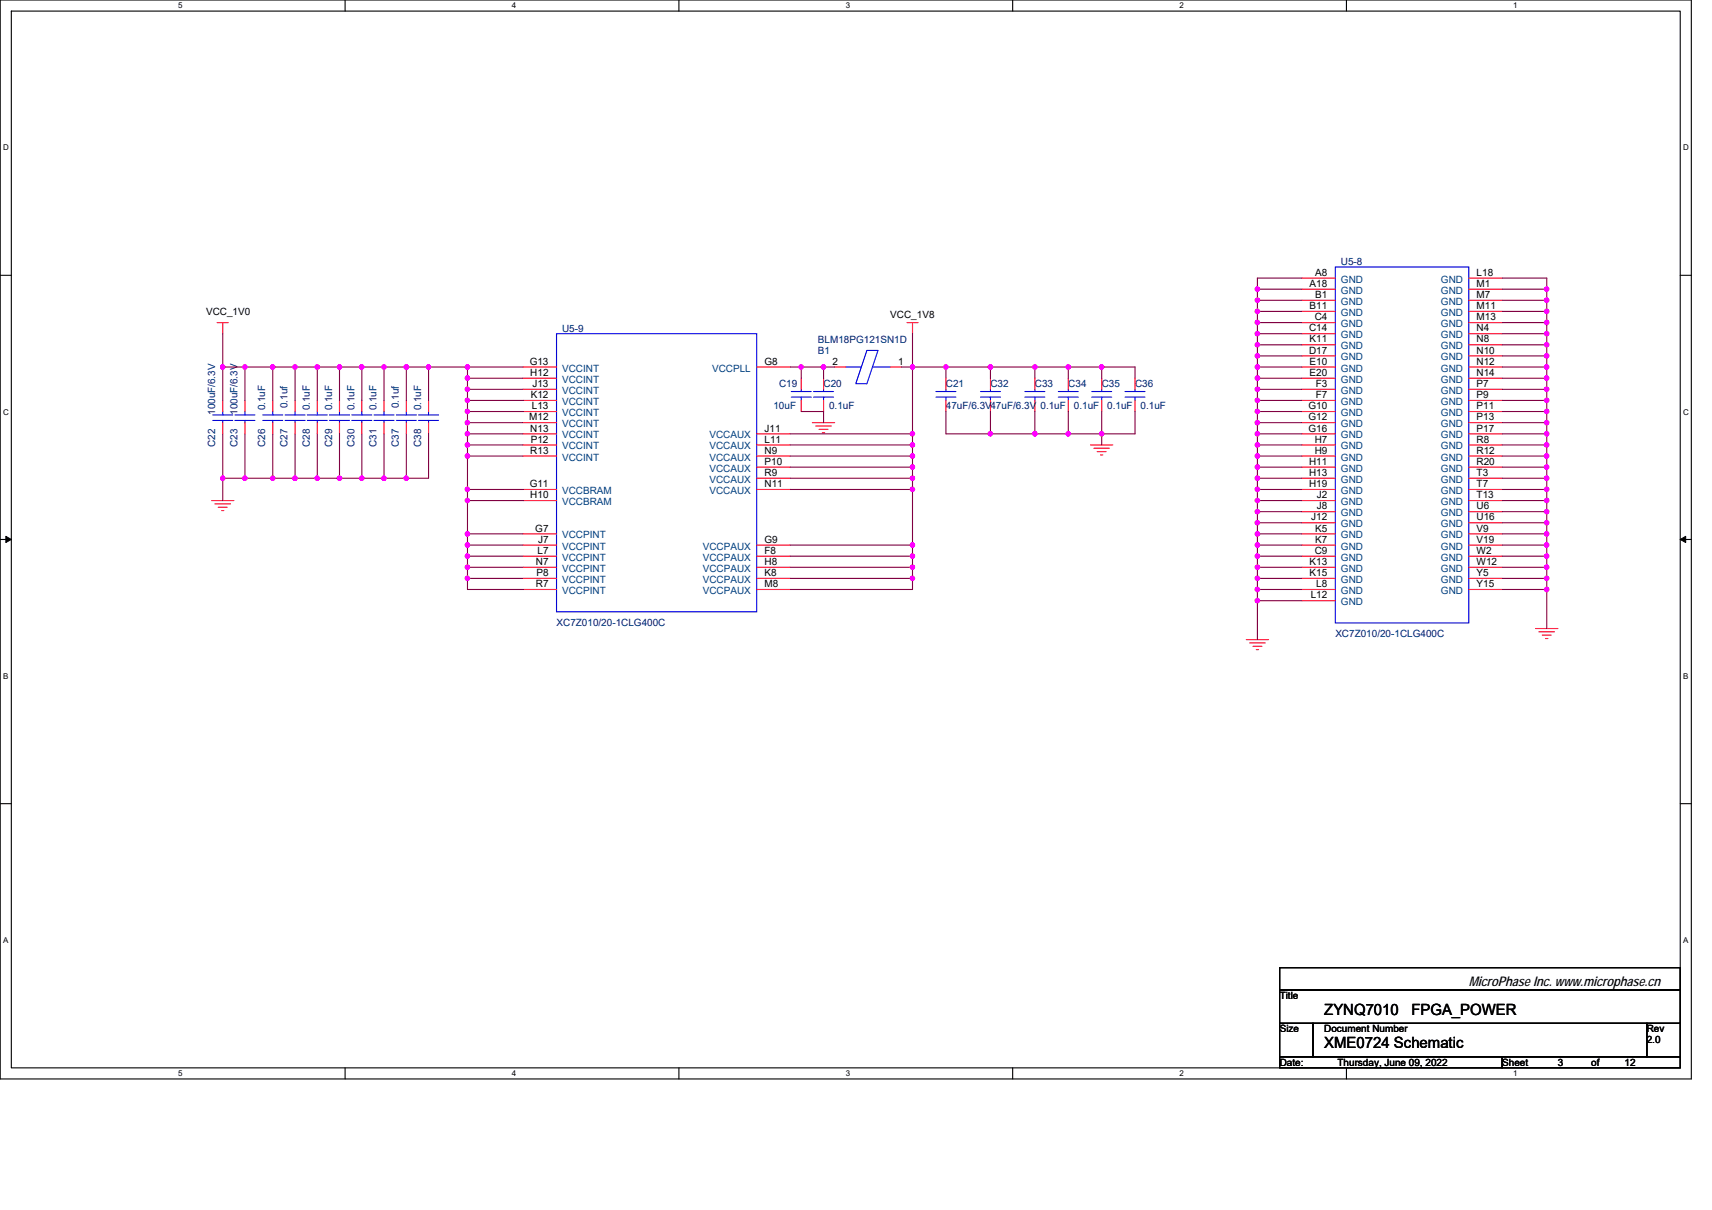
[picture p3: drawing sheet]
<svg xmlns="http://www.w3.org/2000/svg" width="297mm" height="210mm" viewBox="0 0 297 210" stroke-linecap="round" stroke-linejoin="round" font-family="sans-serif">
<path d="M0 0h293.5v187.2h-293.5zM2 1.9h289.5v183.4h-289.5z" fill="none" stroke="#000" stroke-width=".19"/>
<g fill="#fff">
<path d="M30.9 .2h.8v1.6h-.8z"/>
<path d="M30.9 185.5h.8v1.6h-.8z"/>
</g>
<path d="M59.9 0v1.9M59.9 185.3v1.9" fill="none" stroke="#000" stroke-width=".19"/>
<g fill="#fff">
<path d="M88.8 .2h.8v1.6h-.8z"/>
<path d="M88.8 185.5h.8v1.6h-.8z"/>
</g>
<path d="M117.8 0v1.9M117.8 185.3v1.9" fill="none" stroke="#000" stroke-width=".19"/>
<g fill="#fff">
<path d="M146.7 .2h.8v1.6h-.8z"/>
<path d="M146.7 185.5h.8v1.6h-.8z"/>
</g>
<path d="M175.7 0v1.9M175.7 185.3v1.9" fill="none" stroke="#000" stroke-width=".19"/>
<g fill="#fff">
<path d="M204.7 .2h.7v1.6h-.7z"/>
<path d="M204.7 185.5h.7v1.6h-.7z"/>
</g>
<path d="M233.6 0v1.9M233.6 185.3v1.9" fill="none" stroke="#000" stroke-width=".19"/>
<g fill="#fff">
<path d="M262.6 .2h.7v1.6h-.7z"/>
<path d="M262.6 185.5h.7v1.6h-.7z"/>
<path d="M.5 24.8h1v1.6h-1z"/>
<path d="M292 24.8h1v1.6h-1z"/>
<path d="M.5 70.7h1v1.5h-1z"/>
<path d="M292 70.7h1v1.5h-1z"/>
</g>
<path d="M0 47.8h2M291.5 47.8h2" fill="none" stroke="#000" stroke-width=".19"/>
<g fill="#fff">
<path d="M.5 116.5h.9v1.6h-.9z"/>
<path d="M292 116.5h.9v1.6h-.9z"/>
</g>
<path d="M0 93.6h2M291.5 93.6h2" fill="none" stroke="#000" stroke-width=".19"/>
<path d="M1 93.1l1 .5-1 .5zM291.5 93.6l1-.5v1z" fill="#000" stroke="#000" stroke-width=".17"/>
<g fill="#fff">
<path d="M.5 162.4h.9v1.5h-.9z"/>
<path d="M292 162.4h.9v1.5h-.9z"/>
</g>
<path d="M0 139.5h2M291.5 139.5h2M222 167.9h69.5v3.9h-69.5zM222 171.8h69.5v5.8h-69.5zM222 177.6h5.8v5.8h-5.8zM227.8 177.6h57.9v5.8h-57.9zM285.7 177.6h5.8v5.8h-5.8zM222 183.4h38.6v1.9h-38.6zM260.6 183.4h30.9v1.9h-30.9z" fill="none" stroke="#000" stroke-width=".19"/>
<g fill="none" stroke="#f00" stroke-width=".19">
<path d="M37.7 56h1.9M38.6 56v1.9M157.4 56h1.9M158.3 56v1.9M225.9 48.3h5.8M225.9 50.2h5.8M225.9 52.1h5.8M225.9 54h5.8M225.9 56h5.8M225.9 57.9h5.8M225.9 59.8h5.8M254.8 48.3h5.8"/>
<path d="M254.8 50.2h5.8M254.8 52.1h5.8M254.8 54h5.8M254.8 56h5.8M254.8 57.9h5.8M254.8 59.8h5.8M38.6 73.3v2M38.6 69.5v1.9M42.5 73.3v2M42.5 69.5v1.9M47.3 73.3v2M47.3 69.5v1.9"/>
<path d="M51.2 73.3v2M51.2 69.5v1.9M55.1 73.3v2M55.1 69.5v1.9M58.9 73.3v2M58.9 69.5v1.9M62.8 73.3v2M62.8 69.5v1.9M66.6 73.3v2M66.6 69.5v1.9M70.5 73.3v2M70.5 69.5v1.9"/>
<path d="M74.4 73.3v2M74.4 69.5v1.9M90.8 63.7h5.8M90.8 65.6h5.8M90.8 67.6h5.8M90.8 69.5h5.8M90.8 71.4h5.8M90.8 73.3h5.8M90.8 75.3h5.8M90.8 77.2h5.8M90.8 79.1h5.8M131.3 75.3h5.8"/>
<path d="M131.3 77.2h5.8M131.3 79.1h5.8M131.3 63.7h5.8M139 65.6v2M139 69.5v1.9M140.9 73.3h3.9M141.5 73.9h2.7M142.1 74.5h1.6M142.7 75.1h.4M142.9 65.6v2M142.9 69.5v1.9M144.8 63.7h1.9"/>
<path d="M154.5 63.7h1.9M164.1 65.6v2M164.1 69.5v1.9M171.8 65.6v2M171.8 69.5v1.9M179.6 65.6v2M179.6 69.5v1.9M185.4 65.6v2M185.4 69.5v1.9M189.2 77.2h3.9M189.8 77.8h2.7M190.4 78.4h1.5"/>
<path d="M190.9 79h.4M191.2 65.6v2M191.2 69.5v1.9M196.9 65.6v2M196.9 69.5v1.9M225.9 61.8h5.8M225.9 63.7h5.8M225.9 65.6h5.8M225.9 67.6h5.8M225.9 69.5h5.8M225.9 71.4h5.8M225.9 73.3h5.8"/>
<path d="M225.9 75.3h5.8M225.9 77.2h5.8M225.9 79.1h5.8M254.8 61.8h5.8M254.8 63.7h5.8M254.8 65.6h5.8M254.8 67.6h5.8M254.8 69.5h5.8M254.8 71.4h5.8M254.8 73.3h5.8M254.8 75.3h5.8M254.8 77.2h5.8"/>
<path d="M254.8 79.1h5.8M36.7 86.9h3.9M37.3 87.4h2.7M37.9 88h1.5M38.5 88.6h.3M90.8 84.9h5.8M90.8 86.9h5.8M90.8 92.6h5.8M90.8 94.6h5.8M90.8 96.5h5.8M90.8 98.4h5.8M131.3 81.1h5.8"/>
<path d="M131.3 83h5.8M131.3 84.9h5.8M131.3 94.6h5.8M131.3 96.5h5.8M131.3 98.4h5.8M225.9 81.1h5.8M225.9 83h5.8M225.9 84.9h5.8M225.9 86.9h5.8M225.9 88.8h5.8M225.9 90.7h5.8M225.9 92.6h5.8"/>
<path d="M225.9 94.6h5.8M225.9 96.5h5.8M225.9 98.4h5.8M254.8 81.1h5.8M254.8 83h5.8M254.8 84.9h5.8M254.8 86.9h5.8M254.8 88.8h5.8M254.8 90.7h5.8M254.8 92.6h5.8M254.8 94.6h5.8M254.8 96.5h5.8"/>
<path d="M254.8 98.4h5.8M90.8 100.4h5.8M90.8 102.3h5.8M131.3 100.4h5.8M131.3 102.3h5.8M216.2 111h3.9M216.8 111.6h2.7M217.4 112.2h1.5M218 112.7h.4M225.9 100.4h5.8M225.9 102.3h5.8M225.9 104.2h5.8"/>
<path d="M254.8 100.4h5.8M254.8 102.3h5.8M266.4 109.1h3.9M267 109.6h2.7M267.6 110.2h1.5M268.2 110.8h.4"/>
</g>
<g fill="none" stroke="#00f" stroke-width=".19">
<path d="M96.6 57.9h34.7v48.3h-34.7zM231.7 46.3h23.1v61.8h-23.1zM36.9 72h3.5M36.9 73h3.5M38.6 73v.3M38.6 71.4v.6M40.8 72h3.4M40.8 73h3.4M42.5 73v.3M42.5 71.4v.6M45.6 72h3.5M45.6 73h3.5"/>
<path d="M47.3 73v.3M47.3 71.4v.6M49.5 72h3.4M49.5 73h3.4M51.2 73v.3M51.2 71.4v.6M53.3 72h3.5M53.3 73h3.5M55.1 73v.3M55.1 71.4v.6M57.2 72h3.4M57.2 73h3.4"/>
<path d="M58.9 73v.3M58.9 71.4v.6M61 72h3.5M61 73h3.5M62.8 73v.3M62.8 71.4v.6M64.9 72h3.5M64.9 73h3.5M66.6 73v.3M66.6 71.4v.6M68.8 72h3.4M68.8 73h3.4"/>
<path d="M70.5 73v.3M70.5 71.4v.6M72.6 72h3.5M72.6 73h3.5M74.4 73v.3M74.4 71.4v.6M137.3 68.9h3.5M137.3 67.9h3.5M139 67.6v.3M139 68.9v.6M141.2 68.9h3.4M141.2 67.9h3.4"/>
<path d="M142.9 67.6v.3M142.9 68.9v.6M146.7 63.7h2.8M150.4 60.8h1.9l-1.9 5.8h-1.9zM151.4 63.7h3.1M162.4 68.9h3.5M162.4 67.9h3.5M164.1 67.6v.3M164.1 68.9v.6M170.1 68.9h3.5M170.1 67.9h3.5M171.8 67.6v.3"/>
<path d="M171.8 68.9v.6M177.8 68.9h3.5M177.8 67.9h3.5M179.6 67.6v.3M179.6 68.9v.6M183.6 68.9h3.5M183.6 67.9h3.5M185.4 67.6v.3M185.4 68.9v.6M189.4 68.9h3.5M189.4 67.9h3.5M191.2 67.6v.3"/>
<path d="M191.2 68.9v.6M195.2 68.9h3.5M195.2 67.9h3.5M196.9 67.6v.3M196.9 68.9v.6"/>
</g>
<g fill="none" stroke="#800040" stroke-width=".19">
<path d="M38.6 57.9v5.8h3.9M158.3 57.9v5.8M218.2 50.2v1.9M218.2 50.2h7.7M218.2 52.1h7.7M218.2 57.9h7.7M218.2 59.8h7.7M218.2 52.1v1.9M218.2 56v1.9M218.2 57.9v1.9M218.2 54v2M218.2 59.8v2"/>
<path d="M218.2 54h7.7M218.2 56h7.7M225.9 48.3h-7.7v1.9M260.6 59.8h7.8M260.6 48.3h7.8v1.9M260.6 50.2h7.8M260.6 52.1h7.8M260.6 54h7.8M260.6 56h7.8M260.6 57.9h7.8M268.4 50.2v1.9M268.4 52.1v1.9"/>
<path d="M268.4 54v2M268.4 56v1.9M268.4 57.9v1.9M268.4 59.8v2M38.6 63.7v5.8M38.6 75.3v7.7M42.5 63.7h4.8M42.5 63.7v5.8M42.5 75.3v7.7M47.3 63.7h3.9M47.3 63.7v5.8M47.3 75.3v7.7"/>
<path d="M51.2 63.7h3.9M51.2 63.7v5.8M51.2 75.3v7.7M55.1 63.7h3.8M55.1 63.7v5.8M55.1 75.3v7.7M58.9 63.7h3.9M58.9 63.7v5.8M58.9 75.3v7.7M62.8 63.7h3.8M62.8 63.7v5.8M62.8 75.3v7.7"/>
<path d="M66.6 63.7h3.9M66.6 63.7v5.8M66.6 75.3v7.7M70.5 63.7h3.9v5.8M70.5 75.3v7.7M70.5 63.7v5.8M74.4 75.3v7.7h-3.9M74.4 63.7h6.7M81.1 63.7h9.7M81.1 63.7v1.9M81.1 79.1h9.7M81.1 65.6h9.7"/>
<path d="M81.1 65.6v2M81.1 67.6h9.7M81.1 69.5h9.7M81.1 67.6v3.8M81.1 73.3h9.7M81.1 71.4h9.7M81.1 73.3v2M81.1 71.4v1.9M81.1 77.2h9.7M81.1 75.3h9.7M81.1 75.3v3.8M81.1 79.1v5.8h9.7"/>
<path d="M137.1 75.3h21.2M137.1 77.2h21.2M137.1 79.1h21.2M137.1 63.7h1.9M139 63.7v1.9M139 63.7h5.8M139 71.4h3.9v1.9M142.9 63.7v1.9M156.4 63.7h1.9M158.3 77.2v7.7M158.3 63.7v13.5M158.3 63.7h5.8"/>
<path d="M164.1 63.7h7.7M164.1 63.7v1.9M164.1 71.4v3.9h7.7M171.8 75.3h7.8M171.8 71.4v3.9M171.8 63.7h7.8M171.8 63.7v1.9M179.6 63.7v1.9M179.6 71.4v3.9M179.6 63.7h5.8M179.6 75.3h5.8M185.4 75.3h5.8"/>
<path d="M185.4 63.7v1.9M185.4 71.4v3.9M185.4 63.7h5.8M191.2 63.7v1.9M191.2 71.4v3.9M191.2 63.7h5.7v1.9M191.2 75.3v1.9M196.9 71.4v3.9h-5.7M218.2 61.8h7.7M218.2 65.6h7.7M218.2 67.6h7.7M218.2 69.5h7.7"/>
<path d="M218.2 71.4h7.7M218.2 73.3h7.7M218.2 75.3h7.7M218.2 77.2h7.7M218.2 79.1h7.7M218.2 61.8v1.9M218.2 77.2v1.9M218.2 63.7v1.9M218.2 65.6v7.7M218.2 73.3v2M218.2 75.3v1.9M218.2 79.1v2"/>
<path d="M218.2 63.7h7.7M260.6 61.8h7.8M260.6 63.7h7.8M260.6 65.6h7.8M260.6 69.5h7.8M260.6 67.6h7.8M260.6 77.2h7.8M260.6 75.3h7.8M260.6 73.3h7.8M260.6 71.4h7.8M260.6 79.1h7.8M268.4 61.8v1.9"/>
<path d="M268.4 63.7v1.9M268.4 65.6v2M268.4 67.6v1.9M268.4 69.5v1.9M268.4 71.4v1.9M268.4 73.3v2M268.4 75.3v1.9M268.4 77.2v1.9M268.4 79.1v2M38.6 83h3.9M38.6 83v3.9M42.5 83h4.8"/>
<path d="M47.3 83h3.9M51.2 83h3.9M55.1 83h3.8M58.9 83h7.7M66.6 83h3.9M81.1 86.9v5.7M81.1 92.6h9.7M81.1 92.6v2M81.1 94.6h9.7M81.1 94.6v1.9M81.1 96.5h9.7M81.1 98.4h9.7"/>
<path d="M81.1 96.5v3.9M81.1 84.9v2h9.7M137.1 94.6h21.2M137.1 96.5h21.2M137.1 98.4h21.2M137.1 81.1h21.2M137.1 83h21.2M137.1 84.9h21.2M158.3 94.6v1.9M158.3 96.5v1.9M158.3 98.4v2M158.3 84.9v9.7"/>
<path d="M218.2 88.8h7.7M218.2 86.9h7.7M218.2 84.9h7.7M218.2 83h7.7M218.2 92.6h7.7M218.2 90.7h7.7M218.2 92.6v2M218.2 83v1.9M218.2 84.9v2M218.2 86.9v3.8M218.2 81.1v1.9M218.2 94.6v1.9"/>
<path d="M218.2 96.5v7.7M218.2 90.7v1.9M218.2 81.1h7.7M218.2 94.6h7.7M218.2 96.5h7.7M218.2 98.4h7.7M260.6 81.1h7.8M260.6 83h7.8M260.6 84.9h7.8M260.6 86.9h7.8M260.6 90.7h7.8M260.6 88.8h7.8"/>
<path d="M260.6 98.4h7.8M260.6 96.5h7.8M260.6 94.6h7.8M260.6 92.6h7.8M268.4 81.1v1.9M268.4 83v1.9M268.4 84.9v2M268.4 86.9v1.9M268.4 88.8v1.9M268.4 90.7v1.9M268.4 92.6v2M268.4 94.6v1.9"/>
<path d="M268.4 96.5v1.9M268.4 98.4v2M81.1 100.4v1.9h9.7M81.1 100.4h9.7M137.1 100.4h21.2M158.3 100.4v1.9h-21.2M218.2 100.4h7.7M218.2 102.3h7.7M218.2 104.2h7.7M218.2 104.2v6.8M260.6 102.3h7.8M260.6 100.4h7.8"/>
<path d="M268.4 102.3v6.8M268.4 100.4v1.9"/>
</g>
<g fill="#f0f" stroke="#f0f" stroke-width=".19">
<circle cx="218.2" cy="50.2" r=".38"/>
<circle cx="218.2" cy="52.1" r=".38"/>
<circle cx="218.2" cy="54" r=".38"/>
<circle cx="218.2" cy="56" r=".38"/>
<circle cx="218.2" cy="57.9" r=".38"/>
<circle cx="218.2" cy="59.8" r=".38"/>
<circle cx="218.2" cy="61.8" r=".38"/>
<circle cx="218.2" cy="63.7" r=".38"/>
<circle cx="218.2" cy="65.6" r=".38"/>
<circle cx="218.2" cy="67.6" r=".38"/>
<circle cx="218.2" cy="69.5" r=".38"/>
<circle cx="218.2" cy="71.4" r=".38"/>
<circle cx="218.2" cy="73.3" r=".38"/>
<circle cx="218.2" cy="75.3" r=".38"/>
<circle cx="218.2" cy="77.2" r=".38"/>
<circle cx="218.2" cy="81.1" r=".38"/>
<circle cx="218.2" cy="79.1" r=".38"/>
<circle cx="218.2" cy="88.8" r=".38"/>
<circle cx="218.2" cy="86.9" r=".38"/>
<circle cx="218.2" cy="84.9" r=".38"/>
<circle cx="218.2" cy="83" r=".38"/>
<circle cx="218.2" cy="92.6" r=".38"/>
<circle cx="218.2" cy="90.7" r=".38"/>
<circle cx="218.2" cy="98.4" r=".38"/>
<circle cx="218.2" cy="100.4" r=".38"/>
<circle cx="218.2" cy="102.3" r=".38"/>
<circle cx="218.2" cy="104.2" r=".38"/>
<circle cx="218.2" cy="96.5" r=".38"/>
<circle cx="218.2" cy="94.6" r=".38"/>
<circle cx="268.4" cy="57.9" r=".38"/>
<circle cx="268.4" cy="69.5" r=".38"/>
<circle cx="268.4" cy="77.2" r=".38"/>
<circle cx="268.4" cy="86.9" r=".38"/>
<circle cx="268.4" cy="90.7" r=".38"/>
<circle cx="268.4" cy="88.8" r=".38"/>
<circle cx="268.4" cy="100.4" r=".38"/>
<circle cx="268.4" cy="50.2" r=".38"/>
<circle cx="268.4" cy="52.1" r=".38"/>
<circle cx="268.3" cy="56" r=".38"/>
<circle cx="268.3" cy="54" r=".38"/>
<circle cx="268.4" cy="61.8" r=".38"/>
<circle cx="268.4" cy="59.8" r=".38"/>
<circle cx="268.3" cy="63.7" r=".38"/>
<circle cx="268.4" cy="67.6" r=".38"/>
<circle cx="268.3" cy="65.6" r=".38"/>
<circle cx="268.3" cy="73.3" r=".38"/>
<circle cx="268.4" cy="71.4" r=".38"/>
<circle cx="268.3" cy="75.3" r=".38"/>
<circle cx="268.4" cy="79.1" r=".38"/>
<circle cx="268.3" cy="83" r=".38"/>
<circle cx="268.4" cy="81.1" r=".38"/>
<circle cx="268.3" cy="84.9" r=".38"/>
<circle cx="268.3" cy="92.6" r=".38"/>
<circle cx="268.4" cy="96.5" r=".38"/>
<circle cx="268.3" cy="94.6" r=".38"/>
<circle cx="268.4" cy="98.4" r=".38"/>
<circle cx="268.3" cy="102.3" r=".38"/>
<circle cx="81.1" cy="79.1" r=".38"/>
<circle cx="81.1" cy="65.6" r=".38"/>
<circle cx="81.1" cy="67.6" r=".38"/>
<circle cx="81.1" cy="69.5" r=".38"/>
<circle cx="81.1" cy="75.3" r=".38"/>
<circle cx="81.1" cy="73.3" r=".38"/>
<circle cx="81.1" cy="71.4" r=".38"/>
<circle cx="81.1" cy="77.2" r=".38"/>
<circle cx="81.1" cy="92.6" r=".38"/>
<circle cx="81.1" cy="96.5" r=".38"/>
<circle cx="81.1" cy="94.6" r=".38"/>
<circle cx="81.1" cy="98.4" r=".38"/>
<circle cx="81.1" cy="100.4" r=".38"/>
<circle cx="81.1" cy="86.9" r=".38"/>
<circle cx="81.1" cy="84.9" r=".38"/>
<circle cx="158.3" cy="94.6" r=".38"/>
<circle cx="158.3" cy="96.5" r=".38"/>
<circle cx="158.3" cy="98.4" r=".38"/>
<circle cx="158.3" cy="100.4" r=".38"/>
<circle cx="158.3" cy="75.3" r=".38"/>
<circle cx="158.3" cy="77.2" r=".38"/>
<circle cx="158.3" cy="79.1" r=".38"/>
<circle cx="158.3" cy="81.1" r=".38"/>
<circle cx="158.3" cy="83" r=".38"/>
<circle cx="158.3" cy="84.9" r=".38"/>
<circle cx="158.3" cy="63.7" r=".38"/>
<circle cx="171.8" cy="63.7" r=".38"/>
<circle cx="185.3" cy="63.7" r=".38"/>
<circle cx="179.6" cy="63.7" r=".38"/>
<circle cx="171.8" cy="75.3" r=".38"/>
<circle cx="185.3" cy="75.3" r=".38"/>
<circle cx="179.6" cy="75.3" r=".38"/>
<circle cx="164.1" cy="63.7" r=".38"/>
<circle cx="139" cy="63.7" r=".38"/>
<circle cx="142.9" cy="63.7" r=".38"/>
<circle cx="51.2" cy="63.7" r=".38"/>
<circle cx="70.5" cy="63.7" r=".38"/>
<circle cx="66.6" cy="63.7" r=".38"/>
<circle cx="62.8" cy="63.7" r=".38"/>
<circle cx="38.6" cy="63.7" r=".38"/>
<circle cx="47.3" cy="63.7" r=".38"/>
<circle cx="42.5" cy="63.7" r=".38"/>
<circle cx="58.9" cy="63.7" r=".38"/>
<circle cx="55" cy="63.7" r=".38"/>
<circle cx="47.3" cy="83" r=".38"/>
<circle cx="42.5" cy="83" r=".38"/>
<circle cx="55" cy="83" r=".38"/>
<circle cx="51.2" cy="83" r=".38"/>
<circle cx="62.8" cy="83" r=".38"/>
<circle cx="58.9" cy="83" r=".38"/>
<circle cx="38.6" cy="83" r=".38"/>
<circle cx="70.5" cy="83" r=".38"/>
<circle cx="66.6" cy="83" r=".38"/>
<circle cx="81.1" cy="63.7" r=".38"/>
<circle cx="74.3" cy="63.7" r=".38"/>
<circle cx="191.1" cy="63.7" r=".38"/>
<circle cx="191.1" cy="75.3" r=".38"/>
</g>
<g font-size="2.7">
<text x="229.8" y="176.1">ZYNQ7010</text>
<text x="244.9" y="176.1">FPGA_POWER</text>
<text x="229.8" y="181.9">XME0724 Schematic</text>
</g>
<text font-size="2.3" x="254.8" y="171.1">MicroPhase Inc. www.microphase.cn</text>
<g font-size="1.7">
<text x="228.2" y="47.9">A8</text>
<text x="256.2" y="47.9">L18</text>
<text x="227.2" y="49.8">A18</text>
<text x="227.2" y="53.6">B11</text>
<text x="228.2" y="51.7">B1</text>
<text x="256.2" y="49.8">M1</text>
<text x="256.2" y="51.7">M7</text>
<text x="256.2" y="53.6">M11</text>
<text x="35.7" y="54.6">VCC_1V0</text>
<text x="154.5" y="55.2">VCC_1V8</text>
<text x="227.1" y="57.5">C14</text>
<text x="227.2" y="59.4">K11</text>
<text x="228.1" y="55.6">C4</text>
<text x="256.2" y="55.6">M13</text>
<text x="256.2" y="57.5">N4</text>
<text x="256.2" y="59.4">N8</text>
<text x="91.9" y="63.3">G13</text>
<text x="92" y="65.2">H12</text>
<text x="132.6" y="63.3">G8</text>
<text x="144.4" y="63.3">2</text>
<text x="155.8" y="63.3">1</text>
<text x="227.1" y="61.4">D17</text>
<text x="227.2" y="63.3">E10</text>
<text x="227.2" y="65.2">E20</text>
<text x="256.2" y="61.4">N10</text>
<text x="256.2" y="63.3">N12</text>
<text x="256.2" y="65.2">N14</text>
<text x="92.1" y="69.1">K12</text>
<text x="92.3" y="71">L13</text>
<text x="92.4" y="67.2">J13</text>
<text x="227" y="71">G10</text>
<text x="228.3" y="67.2">F3</text>
<text x="228.3" y="69.1">F7</text>
<text x="256.2" y="67.2">P7</text>
<text x="256.2" y="69.1">P9</text>
<text x="256.2" y="71">P11</text>
<text x="91.8" y="72.9">M12</text>
<text x="92" y="74.9">N13</text>
<text x="92.1" y="76.8">P12</text>
<text x="132.6" y="74.9">J11</text>
<text x="132.6" y="76.8">L11</text>
<text x="227" y="72.9">G12</text>
<text x="227" y="74.9">G16</text>
<text x="228.1" y="76.8">H7</text>
<text x="256.2" y="72.9">P13</text>
<text x="256.2" y="74.9">P17</text>
<text x="256.2" y="76.8">R8</text>
<text x="92" y="78.7">R13</text>
<text x="132.6" y="78.7">N9</text>
<text x="132.6" y="80.7">P10</text>
<text x="132.6" y="82.6">R9</text>
<text x="227.1" y="80.7">H11</text>
<text x="227.1" y="82.6">H13</text>
<text x="228.1" y="78.7">H9</text>
<text x="256.2" y="78.7">R12</text>
<text x="256.2" y="80.7">R20</text>
<text x="256.2" y="82.6">T3</text>
<text x="91.9" y="84.5">G11</text>
<text x="92" y="86.5">H10</text>
<text x="132.6" y="84.5">N11</text>
<text x="227.1" y="84.5">H19</text>
<text x="228.5" y="86.5">J2</text>
<text x="228.5" y="88.4">J8</text>
<text x="256.2" y="84.5">T7</text>
<text x="256.2" y="86.5">T13</text>
<text x="256.2" y="88.4">U6</text>
<text x="92.9" y="92.2">G7</text>
<text x="93.4" y="94.2">J7</text>
<text x="132.6" y="94.2">G9</text>
<text x="227.5" y="90.3">J12</text>
<text x="228.2" y="92.2">K5</text>
<text x="228.2" y="94.2">K7</text>
<text x="256.2" y="90.3">U16</text>
<text x="256.2" y="92.2">V9</text>
<text x="256.2" y="94.2">V19</text>
<text x="93" y="98">N7</text>
<text x="93" y="101.9">R7</text>
<text x="93.1" y="100">P8</text>
<text x="93.3" y="96.1">L7</text>
<text x="132.6" y="96.1">F8</text>
<text x="132.6" y="98">H8</text>
<text x="132.6" y="100">K8</text>
<text x="132.6" y="101.9">M8</text>
<text x="227.2" y="98">K13</text>
<text x="227.2" y="100">K15</text>
<text x="228.1" y="96.1">C9</text>
<text x="228.4" y="101.9">L8</text>
<text x="256.2" y="96.1">W2</text>
<text x="256.2" y="98">W12</text>
<text x="256.2" y="100">Y5</text>
<text x="256.2" y="101.9">Y15</text>
<text x="227.4" y="103.8">L12</text>
<text x="222" y="173.4">Title</text>
<text x="222" y="179.1">Size</text>
<text x="229.8" y="179.1">Document Number</text>
<text x="285.7" y="179.1">Rev</text>
<text x="222" y="184.9">Date:</text>
<text x="232.1" y="184.9">Thursday, June 09, 2022</text>
<text x="260.6" y="184.9">Sheet</text>
<text x="270.3" y="184.9">3</text>
<text x="276.1" y="184.9">of</text>
<text x="281.9" y="184.9">12</text>
<text x="285.7" y="181.1">2.0</text>
</g>
<g font-size="1.7" fill="#000080">
<text x="232.6" y="45.9">U5-8</text>
<text x="97.5" y="57.5">U5-9</text>
<text x="141.9" y="59.5">BLM18PG121SN1D</text>
<text x="141.9" y="61.4">B1</text>
<text x="46" y="71.2" transform="rotate(-90 46 71.2)">0.1uF</text>
<text x="49.9" y="70.8" transform="rotate(-90 49.9 70.8)">0.1uf</text>
<text x="53.8" y="71.2" transform="rotate(-90 53.8 71.2)">0.1uF</text>
<text x="57.6" y="71.2" transform="rotate(-90 57.6 71.2)">0.1uF</text>
<text x="61.5" y="71.2" transform="rotate(-90 61.5 71.2)">0.1uF</text>
<text x="65.3" y="71.2" transform="rotate(-90 65.3 71.2)">0.1uF</text>
<text x="69.2" y="70.8" transform="rotate(-90 69.2 70.8)">0.1uf</text>
<text x="73.1" y="71.2" transform="rotate(-90 73.1 71.2)">0.1uF</text>
<text x="134.2" y="71">10uF</text>
<text x="135.2" y="67.2">C19</text>
<text x="142.9" y="67.2">C20</text>
<text x="143.8" y="71">0.1uF</text>
<text x="164.1" y="67.2">C21</text>
<text x="164.1" y="71">47uF/6.3V47uF/6.3V 0.1uF</text>
<text x="171.8" y="67.2">C32</text>
<text x="179.6" y="67.2">C33</text>
<text x="185.4" y="67.2">C34</text>
<text x="186.3" y="71">0.1uF</text>
<text x="191.2" y="67.2">C35</text>
<text x="192.1" y="71">0.1uF</text>
<text x="196.9" y="67.2">C36</text>
<text x="197.9" y="71">0.1uF</text>
<text x="37.4" y="77.6" transform="rotate(-90 37.4 77.6)">C22</text>
<text x="37.4" y="72" transform="rotate(-90 37.4 72)">100uF/6.3V</text>
<text x="41.2" y="77.6" transform="rotate(-90 41.2 77.6)">C23</text>
<text x="41.2" y="72" transform="rotate(-90 41.2 72)">100uF/6.3V</text>
<text x="46" y="77.6" transform="rotate(-90 46 77.6)">C26</text>
<text x="49.9" y="77.6" transform="rotate(-90 49.9 77.6)">C27</text>
<text x="53.8" y="77.6" transform="rotate(-90 53.8 77.6)">C28</text>
<text x="57.6" y="77.6" transform="rotate(-90 57.6 77.6)">C29</text>
<text x="61.5" y="77.6" transform="rotate(-90 61.5 77.6)">C30</text>
<text x="65.3" y="77.6" transform="rotate(-90 65.3 77.6)">C31</text>
<text x="69.2" y="77.6" transform="rotate(-90 69.2 77.6)">C37</text>
<text x="73.1" y="77.6" transform="rotate(-90 73.1 77.6)">C38</text>
<text x="96.6" y="108.7">XC7Z010/20-1CLG400C</text>
<text x="231.7" y="110.6">XC7Z010/20-1CLG400C</text>
</g>
<g font-size="1.7" fill="#004080">
<text x="232.7" y="49">GND</text>
<text x="232.7" y="51">GND</text>
<text x="232.7" y="52.9">GND</text>
<text x="250" y="49">GND</text>
<text x="250" y="51">GND</text>
<text x="250" y="52.9">GND</text>
<text x="232.7" y="54.8">GND</text>
<text x="232.7" y="56.8">GND</text>
<text x="232.7" y="58.7">GND</text>
<text x="250" y="54.8">GND</text>
<text x="250" y="56.8">GND</text>
<text x="250" y="58.7">GND</text>
<text x="97.5" y="64.5">VCCINT</text>
<text x="123.5" y="64.5">VCCPLL</text>
<text x="232.7" y="60.6">GND</text>
<text x="232.7" y="62.5">GND</text>
<text x="232.7" y="64.5">GND</text>
<text x="250" y="60.6">GND</text>
<text x="250" y="62.5">GND</text>
<text x="250" y="64.5">GND</text>
<text x="97.5" y="66.4">VCCINT</text>
<text x="97.5" y="68.3">VCCINT</text>
<text x="97.5" y="70.3">VCCINT</text>
<text x="232.7" y="66.4">GND</text>
<text x="232.7" y="68.3">GND</text>
<text x="232.7" y="70.3">GND</text>
<text x="250" y="66.4">GND</text>
<text x="250" y="68.3">GND</text>
<text x="250" y="70.3">GND</text>
<text x="97.5" y="72.2">VCCINT</text>
<text x="97.5" y="74.1">VCCINT</text>
<text x="97.5" y="76.1">VCCINT</text>
<text x="97.5" y="78">VCCINT</text>
<text x="123.1" y="76.1">VCCAUX</text>
<text x="123.1" y="78">VCCAUX</text>
<text x="232.7" y="72.2">GND</text>
<text x="232.7" y="74.1">GND</text>
<text x="232.7" y="76.1">GND</text>
<text x="232.7" y="78">GND</text>
<text x="250" y="72.2">GND</text>
<text x="250" y="74.1">GND</text>
<text x="250" y="76.1">GND</text>
<text x="250" y="78">GND</text>
<text x="97.5" y="79.9">VCCINT</text>
<text x="123.1" y="79.9">VCCAUX</text>
<text x="123.1" y="81.9">VCCAUX</text>
<text x="123.1" y="83.8">VCCAUX</text>
<text x="232.7" y="79.9">GND</text>
<text x="232.7" y="81.9">GND</text>
<text x="232.7" y="83.8">GND</text>
<text x="250" y="79.9">GND</text>
<text x="250" y="81.9">GND</text>
<text x="250" y="83.8">GND</text>
<text x="97.5" y="85.7">VCCBRAM</text>
<text x="97.5" y="87.7">VCCBRAM</text>
<text x="123.1" y="85.7">VCCAUX</text>
<text x="232.7" y="85.7">GND</text>
<text x="232.7" y="87.7">GND</text>
<text x="232.7" y="89.6">GND</text>
<text x="250" y="85.7">GND</text>
<text x="250" y="87.7">GND</text>
<text x="250" y="89.6">GND</text>
<text x="97.5" y="93.4">VCCPINT</text>
<text x="97.5" y="95.4">VCCPINT</text>
<text x="121.9" y="95.4">VCCPAUX</text>
<text x="232.7" y="91.5">GND</text>
<text x="232.7" y="93.4">GND</text>
<text x="232.7" y="95.4">GND</text>
<text x="250" y="91.5">GND</text>
<text x="250" y="93.4">GND</text>
<text x="250" y="95.4">GND</text>
<text x="97.5" y="97.3">VCCPINT</text>
<text x="97.5" y="99.2">VCCPINT</text>
<text x="97.5" y="101.2">VCCPINT</text>
<text x="121.9" y="97.3">VCCPAUX</text>
<text x="121.9" y="99.2">VCCPAUX</text>
<text x="121.9" y="101.2">VCCPAUX</text>
<text x="232.7" y="97.3">GND</text>
<text x="232.7" y="99.2">GND</text>
<text x="232.7" y="101.2">GND</text>
<text x="250" y="97.3">GND</text>
<text x="250" y="99.2">GND</text>
<text x="250" y="101.2">GND</text>
<text x="97.5" y="103.1">VCCPINT</text>
<text x="121.9" y="103.1">VCCPAUX</text>
<text x="232.7" y="103.1">GND</text>
<text x="232.7" y="105">GND</text>
<text x="250" y="103.1">GND</text>
</g>
<g font-size="1.4">
<text x="30.9" y="1.5">5</text>
<text x="88.8" y="1.5">4</text>
<text x="146.7" y="1.5">3</text>
<text x="204.7" y="1.5">2</text>
<text x="262.6" y="1.5">1</text>
<text x=".5" y="26.1">D</text>
<text x="292" y="26.1">D</text>
<text x=".5" y="71.9">C</text>
<text x="292" y="71.9">C</text>
<text x=".5" y="117.8">B</text>
<text x="292" y="117.8">B</text>
<text x=".5" y="163.6">A</text>
<text x="292" y="163.6">A</text>
<text x="30.9" y="186.8">5</text>
<text x="88.8" y="186.8">4</text>
<text x="146.7" y="186.8">3</text>
<text x="204.7" y="186.8">2</text>
<text x="262.6" y="186.8">1</text>
</g>
</svg>
